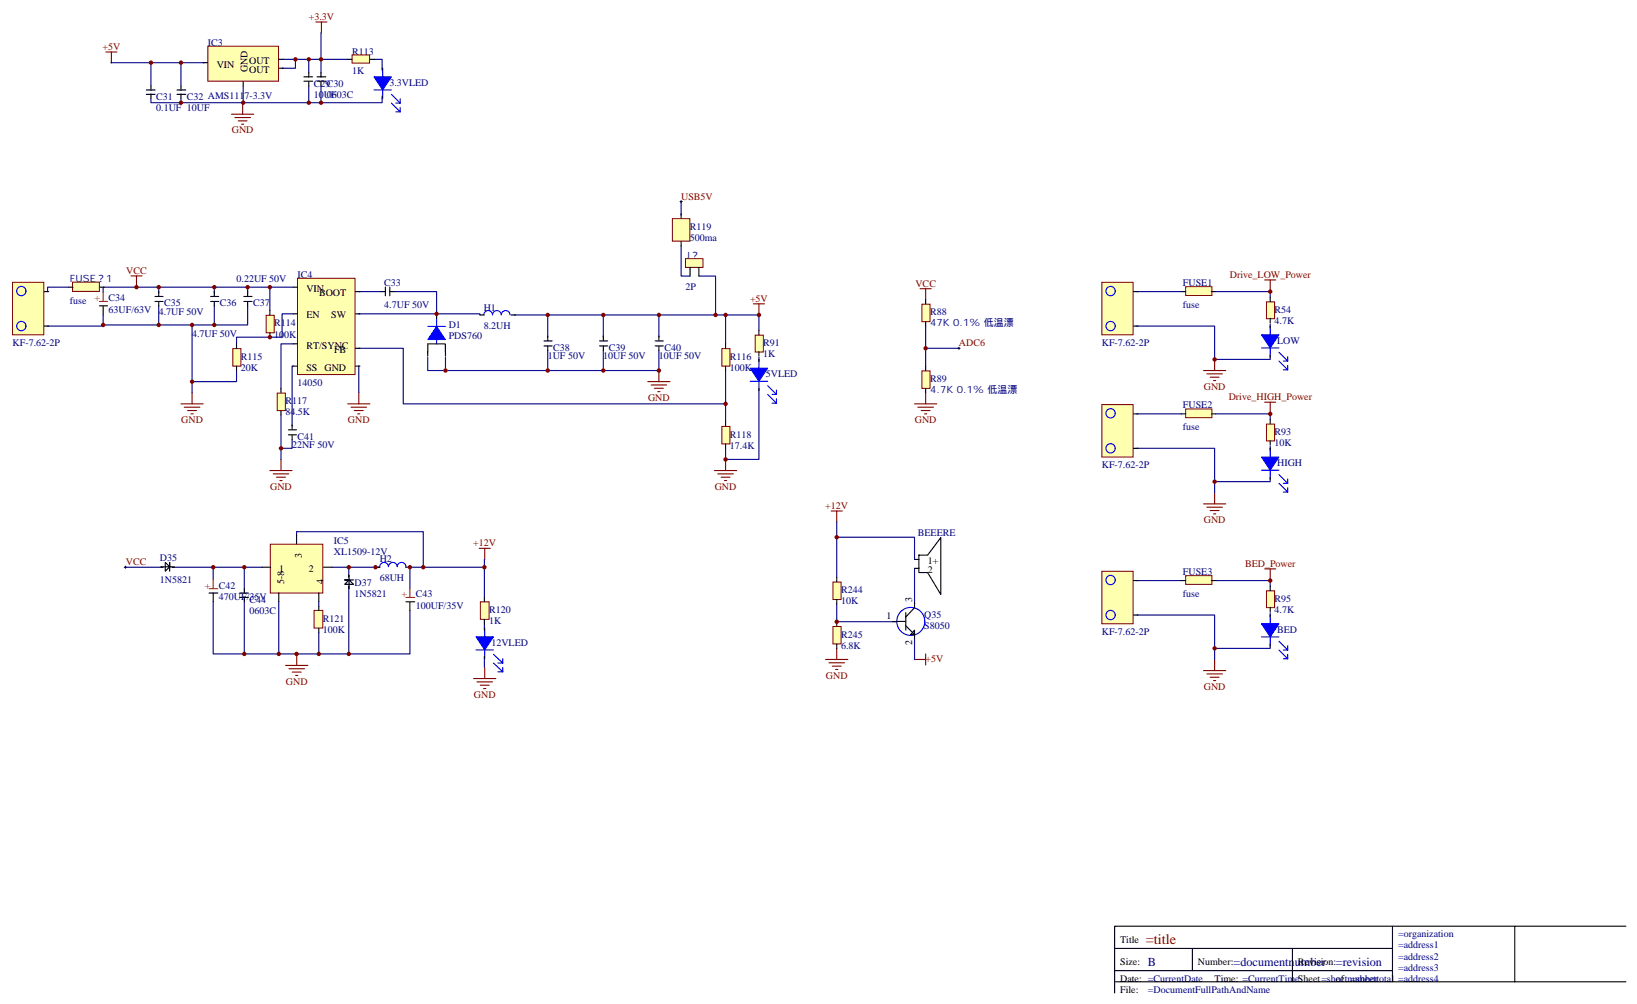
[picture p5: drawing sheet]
<svg xmlns="http://www.w3.org/2000/svg" width="520mm" height="319mm" viewBox="0 0 520 319" stroke-linecap="round" stroke-linejoin="round" font-family="sans-serif">
<path d="M442 294v17.6M480.8 294h-127v21.2M516 294h-35.2v17.6M353.8 301.1h88.2M353.8 311.6h162.2M353.8 308.1h88.2M378.5 301.1v7M410.2 301.1v10.5" fill="none" stroke="#000" stroke-width=".35"/>
<g fill="none" stroke="#800000" stroke-width=".35">
<path d="M33.6 16.5h3.5M35.3 16.5v3.5M100.3 7h3.5M102 7v3.5M73.5 36.3h7M74.5 37.3h5M75.6 38.4h2.8M76.7 39.4h.7M77 32.7v3.6M41.6 87.6h3.5M43.3 87.6v3.5M239.1 96.4h3.5"/>
<path d="M240.9 96.4v3.6M292 91.6h3.6M293.8 91.6v3.6M401.4 88.9h3.5M403.2 88.9v3.5M209.1 117.6v3.5M382 117.6h7M383 118.7h5M384.1 119.7h2.8M385.5 114.1v3.5M57.4 128.2h7.1M58.5 129.3h4.9"/>
<path d="M59.5 130.3h2.9M60.6 131.4h.7M61 124.7v3.5M110.3 128.2h7.1M111.4 129.3h4.9M112.5 130.3h2.8M113.5 131.4h.7M113.9 124.7v3.5M205.6 121.1h7.1M206.7 122.2h4.9M207.7 123.3h2.8M208.8 124.3h.7"/>
<path d="M290.3 128.2h7M291.3 129.3h5M292.4 130.3h2.8M293.4 131.4h.7M293.8 124.7v3.5M385.2 120.8h.7M401.4 127.7h3.5M403.2 127.7v3.5M85.7 149.4h7M86.7 150.4h5M87.8 151.5h2.8M88.8 152.5h.7"/>
<path d="M89.2 145.8v3.6M226.8 149.4h7M227.8 150.4h5M228.9 151.5h2.8M229.9 152.5h.7M230.3 145.8v3.6M382 159.9h7M385.5 156.4v3.5M152.1 174.1h3.5M153.8 174.1v3.5M263.8 162.2h3.5M265.6 162.2v3.5"/>
<path d="M383 161h5M384.1 162.1h2.8M385.2 163.1h.7M401.4 180.6h3.5M403.2 180.6v3.5M90.6 211.2h7.1M91.7 212.3h4.9M92.8 213.3h2.8M93.8 214.4h.7M94.2 207.7v3.5M150.3 215.4h7.1M151.4 216.5h4.9"/>
<path d="M152.4 217.5h2.9M153.5 218.6h.7M153.8 211.9v3.5M262 209.3h7.1M263.1 210.4h4.9M264.2 211.5h2.8M265.2 212.5h.7M265.6 205.8v3.5M290.3 209.3h3.5M293.8 207.6v3.5M382 212.9h7M383 213.9h5"/>
<path d="M384.1 215h2.8M385.2 216h.7M385.5 209.3v3.6"/>
</g>
<path d="M215.8 64h.7M216.2 63.6v.7M304 110.6h.7M304.4 110.2v.7M39.8 179.7v.7M39.4 180.1h.7" fill="none" stroke="#000" stroke-width=".32"/>
<g fill="none" stroke="#000080" stroke-width=".35">
<path d="M35.2 19.9h29.6M47.9 19.9v7.4M57.4 19.9v7.4M89.5 18.8h20.8M93.8 18.8v2.9h-4.3M98 18.8v4.3M101.9 10.4v12.7M118.8 18.8h2.5v2.9M47.9 31.2v1.4h9.5M57.4 31.2v1.4h63.9v-1.4M77.2 27.3v5.3M98 27.3v5.3"/>
<path d="M101.9 27.3v5.3M216.2 78.1v9.5h2.8M216.2 64v4.2M21.8 91.2h-6.7v1.4M32.7 100v3.2h28.3M50.4 91.2v1.7M50.4 97.2v6M68 91.2v1.7M68 97.2v6M78.6 97.2v6h-17.6M78.6 91.2v1.7M85.7 91.2h-53v1.7"/>
<path d="M93.1 99.6h-3.6v7.4h-14.4v2.1M93.1 91.2h-7.4v7.4M113.9 99.6h38.4v.4M113.9 92.6h7M125.2 92.6h13.4v7M163.3 100h45.8v7M173.8 100v7M191.5 100v7M209.1 100h18M221.8 87.6h5.3v12.4h3.2M230.3 100h10.6v4.9M230.3 100v9.1"/>
<path d="M360.8 92.6h14.1M385.9 92.6h17.3v1.7M32.7 103.2v.3h-17.6M61 103.2v21.5M75.1 117.6v3.5h-14.1M93.1 109.1h-3.9v14.2M93.1 116.2h-.4v19.1M113.9 110.6h14.1v17.6h102.3v-10.6M113.9 116.2v8.5M135.7 113.4v4.2h5.7M141.4 113.4v4.2h32.4M173.8 111.3v6.3"/>
<path d="M191.5 111.3v6.3M209.1 111.3v6.3h-35.3M240.9 113.4v.7M293.8 103.5v12.7M293.8 110.6h10.6M360.8 103.5h24.7v10.6h17.7v-.7M403.2 102.8v.7M89.2 131.7v14.1M92.7 139.5v2.8h-3.5M230.3 128.2v5.6M240.9 124v21.8h-10.6v-3.5M360.8 131.4h14.1"/>
<path d="M385.9 131.4h17.3v1.7M360.8 142.3h24.7v14.1M403.2 152.2v.7h-17.7M403.2 141.6v.7M94.1 170.2v-1.4h40.2v11.3M153.7 177.6v12M265.6 165.6v17.6M265.6 170.5h24.7v7.1M39.8 180.1h11.3M55.3 180.1h12.4M67.7 191v16.6h62.4v-13.8M77.5 180.1v6.7"/>
<path d="M77.5 191v16.6M83.2 180.1h-15.5v3.8M88.5 191v16.6M101.2 191v1.4M105.4 180.1h15.2M110.7 180.1v2.4M110.7 186.8v20.8M153.7 180.1h-23.6v6.7M153.7 198v1.5M265.6 191.7v5.6h17.6M290.3 180.4v11.3M360.8 195.2h24.7v14.1"/>
<path d="M360.8 184.3h14.1M385.9 184.3h17.3v1.8M403.2 194.5v.7M101.2 200.9v6.7M153.7 209v2.8M290.3 202.6v6.7M403.2 205.1v.7h-17.7"/>
</g>
<path d="M66 14.7h22.4v11.1h-22.4z" fill="#ffffb0" stroke="#800000" stroke-width=".32"/>
<path d="M64.5 19.9h1.4M88.5 18.8h1.4M77.2 25.9v1.4M88.5 21.7h1.4M100.6 25.8h2.8M100.6 24.4h2.8M101.9 23.1v1.4M101.9 25.9v1.4" fill="none" stroke="#000" stroke-width=".35"/>
<path d="M111.7 17.4h5.6v2.6h-5.6z" fill="#ffffb0" stroke="#800000" stroke-width=".32"/>
<g fill="none" stroke="#000" stroke-width=".35">
<path d="M110.3 18.8h1.4M117.4 18.8h1.4M46.5 30h2.7M46.5 28.6h2.7M47.9 27.3v1.4M47.9 29.8v1.4M56.2 30h2.8M56.2 28.6h2.8M57.4 27.3v1.4M57.4 29.8v1.4M96.5 25.8h2.7M96.5 24.4h2.7"/>
<path d="M98 23.1v1.4M98 25.9v1.4"/>
</g>
<path d="M94.4 88.3h18.3v30.6h-18.3z" fill="#ffffb0" stroke="#800000" stroke-width=".32"/>
<g fill="none" stroke="#000" stroke-width=".35">
<path d="M31.5 97.1h2.6M32.7 97.2v2.8M49.2 95.7h2.6M49.2 94.1h2.6M50.4 92.6v1.4M50.4 95.8v1.4M66.8 95.7h2.6M66.8 94.1h2.6M68 92.6v1.4M68 95.8v1.4M77.4 95.7h2.6M77.4 94.1h2.6"/>
<path d="M78.6 92.6v1.4M78.6 95.8v1.4M93.1 91.2h1.4M93.1 99.6h1.4M112.8 92.6h1.4M112.8 99.6h1.4M93.1 109.1h1.4M93.1 116.2h1.4M112.8 110.6h1.4M112.8 116.2h1.4"/>
</g>
<path d="M31.5 95.7h2.6M32.7 92.9v2.8" fill="none" stroke="#f00" stroke-width=".35"/>
<path d="M84.5 100.1h2.5v5.5h-2.5z" fill="#ffffb0" stroke="#800000" stroke-width=".32"/>
<path d="M85.7 98.6v1.4M85.7 105.6v1.4" fill="none" stroke="#000" stroke-width=".35"/>
<path d="M73.9 110.7h2.6v5.5h-2.6z" fill="#ffffb0" stroke="#800000" stroke-width=".32"/>
<path d="M75.1 109.1v1.4M75.1 116.2v1.4" fill="none" stroke="#000" stroke-width=".35"/>
<path d="M88 124.8h2.6v5.5h-2.6z" fill="#ffffb0" stroke="#800000" stroke-width=".32"/>
<g fill="none" stroke="#000" stroke-width=".35">
<path d="M120.9 92.6h1.4M122.3 91.1v2.8M123.7 91.1v2.8M123.8 92.6h1.4M138.6 99.6v1.4M152.3 100h1.4M162.2 100h1.4M141.3 111.7v-2.5h-5.5l-.1 3.8M141.4 111.6v1.4M172.7 109.8h2.5M172.7 108.2h2.5M173.8 106.7v1.4"/>
<path d="M173.8 109.9v1.4M190.3 109.8h2.6M190.3 108.2h2.6M191.5 106.7v1.4M191.5 109.9v1.4M207.9 109.8h2.6M207.9 108.2h2.6M209.1 106.7v1.4M209.1 109.9v1.4M89.2 123.3v1.3M89.2 130.3v1.4M91.5 138h2.6"/>
<path d="M91.5 136.4h2.6M92.7 134.9v1.4M92.7 138.1v1.4"/>
</g>
<path d="M156.3 99.9a1.39 1.39 0 0 0-1.4-1.3 1.39 1.39 0 0 0-1.4 1.3M159.1 99.9a1.39 1.39 0 0 0-1.4-1.3 1.39 1.39 0 0 0-1.4 1.3M161.9 99.9a1.39 1.39 0 0 0-1.4-1.3 1.39 1.39 0 0 0-1.4 1.3M135.8 103.6h5.5M138.6 100.8v8.4" fill="none" stroke="#00f" stroke-width=".35"/>
<path d="M138.6 103.6l2.7 4.2h-5.5z" fill="#00f" stroke="#00f" stroke-width=".32"/>
<path d="M229.1 110.7h2.6v5.5h-2.6z" fill="#ffffb0" stroke="#800000" stroke-width=".32"/>
<path d="M230.3 109.1v1.4M230.3 116.2v1.4" fill="none" stroke="#000" stroke-width=".35"/>
<path d="M229.1 135.4h2.6v5.5h-2.6z" fill="#ffffb0" stroke="#800000" stroke-width=".32"/>
<path d="M230.3 133.8v1.4M230.3 140.9v1.4" fill="none" stroke="#000" stroke-width=".35"/>
<path d="M85.8 172.8h16.7v15.5h-16.7z" fill="#ffffb0" stroke="#800000" stroke-width=".32"/>
<g fill="none" stroke="#000" stroke-width=".35">
<path d="M51.1 179.9h2.7M55.2 179.9h-1.4l-1.3-1.4v2.8l1.3-1.4v-1.4v2.8M94.1 169.8v2.8M51.1 180.1h.7M54.6 180.1h.7M66.4 188.3h2.7M67.7 188.2v2.8M76.1 188.3h2.7M76.1 189.6h2.7M77.5 186.8v1.3M77.5 189.6v1.4M83.2 180.1h2.8"/>
<path d="M88.5 188.2v2.8M101.2 188.2v2.8M102.6 180.1h2.8M110.7 182.5v.7M110.7 186.1v.7M110.8 182.7v1.4l-1.4 1.4h2.8l-1.4-1.4h-1.4h2.8M110.8 184.1v2.8M128.8 191h2.8M130.1 191v2.8"/>
</g>
<path d="M66.4 186.9h2.7M67.7 183.9v2.8M128.8 189.6h2.8M130.1 186.8v2.7" fill="none" stroke="#f00" stroke-width=".35"/>
<path d="M99.7 193.8h2.8v5.6h-2.8z" fill="#ffffb0" stroke="#800000" stroke-width=".32"/>
<path d="M101.2 192.4v1.4M101.2 199.5v1.4" fill="none" stroke="#000" stroke-width=".35"/>
<path d="M152.5 191h2.7v5.6h-2.7z" fill="#ffffb0" stroke="#800000" stroke-width=".32"/>
<path d="M119.2 180.1h1.4M128.7 180.1h1.4M153.7 189.6v1.4M153.7 196.7v1.3" fill="none" stroke="#000" stroke-width=".35"/>
<path d="M128.8 179.9a1.39 1.39 0 0 0-1.3-1.4 1.39 1.39 0 0 0-1.4 1.4 1.39 1.39 0 0 0-1.4-1.4 1.39 1.39 0 0 0-1.4 1.4 1.39 1.39 0 0 0-1.4-1.4 1.39 1.39 0 0 0-1.4 1.4" fill="none" stroke="#00f" stroke-width=".35"/>
<path d="M213.4 69.4h5.6v7.2h-5.6z" fill="#ffffb0" stroke="#800000" stroke-width=".32"/>
<path d="M216.2 67.9v1.4M216.2 76.7v1.4" fill="none" stroke="#000" stroke-width=".35"/>
<path d="M4 89.6h9.9v16.7h-9.9z" fill="#ffffb0" stroke="#800000" stroke-width=".32"/>
<path d="M8.2 92.4a1.48 1.48 0 0 0-2-1.4 1.48 1.48 0 0 0-.4 2.5 1.48 1.48 0 0 0 2.4-.6v-.5M8.2 103.5a1.48 1.48 0 0 0-2-1.3 1.48 1.48 0 0 0-.4 2.4 1.48 1.48 0 0 0 2.4-.6v-.5" fill="none" stroke="#00f" stroke-width=".35"/>
<path d="M14.1 92.6h1.4M14.1 103.5h1.4" fill="none" stroke="#000" stroke-width=".35"/>
<path d="M23 89.6h8.5v2.9h-8.5z" fill="#ffffb0" stroke="#800000" stroke-width=".32"/>
<path d="M21.8 91.2h1.4M31.7 91.2h1.4" fill="none" stroke="#000" stroke-width=".35"/>
<path d="M349.7 89.6h9.9v16.7h-9.9z" fill="#ffffb0" stroke="#800000" stroke-width=".32"/>
<path d="M354 92.4a1.48 1.48 0 0 0-2.1-1.4 1.48 1.48 0 0 0-.4 2.5 1.48 1.48 0 0 0 2.4-.6l.1-.5M354 103.5a1.48 1.48 0 0 0-2.1-1.3 1.48 1.48 0 0 0-.4 2.4 1.48 1.48 0 0 0 2.4-.6l.1-.5" fill="none" stroke="#00f" stroke-width=".35"/>
<path d="M359.8 92.6h1.4M359.8 103.5h1.4" fill="none" stroke="#000" stroke-width=".35"/>
<path d="M376.3 91h8.4v2.8h-8.4z" fill="#ffffb0" stroke="#800000" stroke-width=".32"/>
<path d="M374.9 92.6h1.4M384.5 92.6h1.4" fill="none" stroke="#000" stroke-width=".35"/>
<path d="M349.7 128.4h9.9v16.7h-9.9z" fill="#ffffb0" stroke="#800000" stroke-width=".32"/>
<path d="M354 131.2a1.48 1.48 0 0 0-2.1-1.3 1.48 1.48 0 0 0-.4 2.4 1.48 1.48 0 0 0 2.4-.6l.1-.5M354 142.3a1.48 1.48 0 0 0-2.1-1.3 1.48 1.48 0 0 0-.4 2.4 1.48 1.48 0 0 0 2.4-.6l.1-.5" fill="none" stroke="#00f" stroke-width=".35"/>
<path d="M359.8 131.4h1.4M359.8 142.3h1.4" fill="none" stroke="#000" stroke-width=".35"/>
<path d="M376.3 129.8h8.4v2.8h-8.4z" fill="#ffffb0" stroke="#800000" stroke-width=".32"/>
<path d="M374.9 131.4h1.4M384.5 131.4h1.4" fill="none" stroke="#000" stroke-width=".35"/>
<path d="M349.7 181.3h9.9v16.7h-9.9z" fill="#ffffb0" stroke="#800000" stroke-width=".32"/>
<g fill="none" stroke="#00f" stroke-width=".35">
<circle cx="352.5" cy="195.2" r="1.47"/>
<circle cx="352.5" cy="184.1" r="1.47"/>
</g>
<path d="M359.8 195.2h1.4M359.8 184.3h1.4" fill="none" stroke="#000" stroke-width=".35"/>
<path d="M376.3 182.7h8.4v2.8h-8.4z" fill="#ffffb0" stroke="#800000" stroke-width=".32"/>
<path d="M283.2 197.3h1.4M284.7 197.3h2.8M287.5 198.6l2.8 2.8h-1.2h1.2v-1.4l-1.2 1.4M287.5 194.5v5.5M290.3 191.3v1.4M290.3 192.9l-2.8 3M374.9 184.3h1.4M384.5 184.3h1.4M290.3 201.2v1.4" fill="none" stroke="#000" stroke-width=".35"/>
<circle cx="289.1" cy="197.3" r="4.4" fill="none" stroke="#00f" stroke-width=".35"/>
<path d="M264.4 184.8h2.6v5.5h-2.6z" fill="#ffffb0" stroke="#800000" stroke-width=".32"/>
<path d="M265.6 183.2v1.4M265.6 190.3v1.4" fill="none" stroke="#000" stroke-width=".35"/>
<path d="M264.4 198.9h2.6v5.5h-2.6z" fill="#ffffb0" stroke="#800000" stroke-width=".32"/>
<path d="M290.3 177.6h1.4M291.7 176.2h2.7l4.2-5.6v18.1l-4.2-6.9h-2.7zM265.6 197.3v1.4M290.3 180.4h1.4M265.6 204.4v1.4" fill="none" stroke="#000" stroke-width=".35"/>
<path d="M217.6 82.1h5.5v2.8h-5.5z" fill="#ffffb0" stroke="#800000" stroke-width=".32"/>
<path d="M219 84.9v2.7M221.8 84.9v2.7" fill="none" stroke="#000" stroke-width=".35"/>
<path d="M292.6 96.6h2.6v5.5h-2.6z" fill="#ffffb0" stroke="#800000" stroke-width=".32"/>
<path d="M293.8 95v1.4M293.8 102.1v1.4" fill="none" stroke="#000" stroke-width=".35"/>
<path d="M292.6 117.7h2.6v5.6h-2.6z" fill="#ffffb0" stroke="#800000" stroke-width=".32"/>
<path d="M293.8 116.2v1.4M293.8 123.3v1.4" fill="none" stroke="#000" stroke-width=".35"/>
<path d="M239.7 106.4h2.6v5.3h-2.6z" fill="#ffffb0" stroke="#800000" stroke-width=".32"/>
<path d="M240.9 104.9v1.4M240.9 111.6v1.4" fill="none" stroke="#000" stroke-width=".35"/>
<path d="M402 95.8h2.5v5.4h-2.5z" fill="#ffffb0" stroke="#800000" stroke-width=".32"/>
<path d="M403.2 94.3v1.4M403.2 101.1v1.3" fill="none" stroke="#000" stroke-width=".35"/>
<path d="M402 134.6h2.5v5.4h-2.5z" fill="#ffffb0" stroke="#800000" stroke-width=".32"/>
<path d="M403.2 133.1v1.4M403.2 139.9v1.4" fill="none" stroke="#000" stroke-width=".35"/>
<path d="M402 187.5h2.5v5.4h-2.5z" fill="#ffffb0" stroke="#800000" stroke-width=".32"/>
<g fill="none" stroke="#000" stroke-width=".35">
<path d="M121.3 21.7v.7M121.3 30.5v.7M240.9 114.1v.7M403.2 103.5v.7M403.2 112.7v.7M240.9 123.3v.7M403.2 142.3v.7M403.2 151.5v.7M153.7 199.5v.7M403.2 186.1v1.3M403.2 192.8v1.4M403.2 195.2v.7"/>
<path d="M153.7 208.3v.7M403.2 204.4v.7"/>
</g>
<g fill="none" stroke="#00f" stroke-width=".35">
<path d="M118.7 28.6h5.5M121.5 21.6v9.7M124.2 30l2.8 2.7M124.2 32.7l2.8 2.8M125.6 32.7h1.4M125.6 35.5h1.4M127 31.3v1.4M127 34.1v1.4M240.9 114.1v9.7M400.4 110.5h5.5M403.2 103.5v9.7M405.9 111.8l2.8 2.8"/>
<path d="M405.9 114.6l2.8 2.8M407.3 114.6h1.4M407.3 117.4h1.4M408.7 113.2v1.4M408.7 116v1.4M238.1 121h5.6M243.7 122.4l2.7 2.8M243.7 125.2l2.7 2.8M245 125.2h1.4M245 128h1.4M246.4 123.8v1.4M246.4 126.6v1.4"/>
<path d="M400.4 149.3h5.5M403.2 142.3v9.7M405.9 150.6l2.8 2.8M405.9 153.4l2.8 2.8M407.3 153.4h1.4M407.3 156.2h1.4M408.7 152v1.4M408.7 154.8v1.4M153.8 199.4v9.7M403.2 195.2v9.7M151.1 206.3h5.5M156.6 207.7l3 2.8"/>
<path d="M156.6 210.5l3 2.8M158 210.5h1.6M158 213.3h1.6M159.6 209.1v1.4M159.6 211.9v1.4M400.4 202.2h5.5M405.9 203.6l2.8 2.7M405.9 206.3l2.8 2.8M407.3 206.3h1.4M407.3 209.1h1.4M408.7 204.9v1.4M408.7 207.7v1.4"/>
</g>
<g fill="#00f" stroke="#00f" stroke-width=".32">
<path d="M118.7 24.4h5.5l-2.7 4.2z"/>
<path d="M238.1 116.9h5.6l-2.8 4.1z"/>
<path d="M400.4 106.3h5.5l-2.7 4.2z"/>
<path d="M400.4 145.1h5.5l-2.7 4.2z"/>
<path d="M400.4 198h5.5l-2.7 4.2z"/>
<path d="M151.1 202.1h5.5l-2.8 4.2z"/>
</g>
<g fill="#800000">
<circle cx="32.7" cy="103.2" r=".71"/>
<circle cx="43.3" cy="91.2" r=".71"/>
<circle cx="47.9" cy="19.9" r=".71"/>
<circle cx="50.4" cy="103.2" r=".71"/>
<circle cx="50.4" cy="91.2" r=".71"/>
<circle cx="57.4" cy="32.6" r=".71"/>
<circle cx="57.4" cy="19.9" r=".71"/>
<circle cx="61" cy="121.1" r=".71"/>
<circle cx="61" cy="103.2" r=".71"/>
<circle cx="67.7" cy="180.1" r=".71"/>
<circle cx="68" cy="103.2" r=".71"/>
<circle cx="68" cy="91.2" r=".71"/>
<circle cx="77.2" cy="32.6" r=".71"/>
<circle cx="77.5" cy="207.6" r=".71"/>
<circle cx="77.5" cy="180.1" r=".71"/>
<circle cx="78.6" cy="91.2" r=".71"/>
<circle cx="85.7" cy="107" r=".71"/>
<circle cx="85.7" cy="91.2" r=".71"/>
<circle cx="88.5" cy="207.6" r=".71"/>
<circle cx="89.2" cy="142.3" r=".71"/>
<circle cx="93.8" cy="18.8" r=".71"/>
<circle cx="94.1" cy="207.6" r=".71"/>
<circle cx="98" cy="32.6" r=".71"/>
<circle cx="98" cy="18.8" r=".71"/>
<circle cx="101.2" cy="207.6" r=".71"/>
<circle cx="101.9" cy="32.6" r=".71"/>
<circle cx="101.9" cy="18.8" r=".71"/>
<circle cx="110.7" cy="207.6" r=".71"/>
<circle cx="110.7" cy="180.1" r=".71"/>
<circle cx="119.2" cy="180.1" r=".71"/>
<circle cx="130.1" cy="180.1" r=".71"/>
<circle cx="134.3" cy="180.1" r=".71"/>
<circle cx="138.6" cy="99.6" r=".71"/>
<circle cx="141.4" cy="117.6" r=".71"/>
<circle cx="153.7" cy="180.1" r=".71"/>
<circle cx="173.8" cy="117.6" r=".71"/>
<circle cx="173.8" cy="100" r=".71"/>
<circle cx="191.5" cy="117.6" r=".71"/>
<circle cx="191.5" cy="100" r=".71"/>
<circle cx="209.1" cy="117.6" r=".71"/>
<circle cx="209.1" cy="100" r=".71"/>
<circle cx="227.1" cy="100" r=".71"/>
<circle cx="230.3" cy="145.8" r=".71"/>
<circle cx="230.3" cy="128.2" r=".71"/>
<circle cx="230.3" cy="100" r=".71"/>
<circle cx="240.9" cy="100" r=".71"/>
<circle cx="265.6" cy="197.3" r=".71"/>
<circle cx="265.6" cy="170.5" r=".71"/>
<circle cx="293.8" cy="110.6" r=".71"/>
<circle cx="385.5" cy="205.8" r=".71"/>
<circle cx="385.5" cy="152.9" r=".71"/>
<circle cx="385.5" cy="114.1" r=".71"/>
<circle cx="403.2" cy="184.3" r=".71"/>
<circle cx="403.2" cy="131.4" r=".71"/>
<circle cx="403.2" cy="92.6" r=".71"/>
</g>
<text font-size="4.6" fill="#800000" x="363.6" y="299.6">=title</text>
<g font-size="3.9" fill="#000080">
<text x="364.3" y="306.7">B</text>
<text x="391.5" y="306.7">=documentnumber</text>
<text x="424" y="306.7">=revision</text>
</g>
<g font-size="3.2" fill="#800000">
<text x="98" y="6.3">+3.3V</text>
<text x="32.5" y="15.9">+5V</text>
<text x="73.6" y="42.3">GND</text>
<text x="216.2" y="63.4">USB5V</text>
<text x="40.1" y="87">VCC</text>
<text x="390.3" y="88.2">Drive_LOW_Power</text>
<text x="238.1" y="95.8">+5V</text>
<text x="290.6" y="91">VCC</text>
<text x="304.4" y="109.9">ADC6</text>
<text x="382.1" y="123.7">GND</text>
<text x="205.7" y="127.2">GND</text>
<text x="390" y="127">Drive_HIGH_Power</text>
<text x="57.5" y="134.3">GND</text>
<text x="110.4" y="134.3">GND</text>
<text x="290.4" y="134.3">GND</text>
<text x="85.8" y="155.4">GND</text>
<text x="226.9" y="155.4">GND</text>
<text x="262" y="161.6">+12V</text>
<text x="382.1" y="166">GND</text>
<text x="150.2" y="173.4">+12V</text>
<text x="40" y="179.3">VCC</text>
<text x="395.2" y="180">BED_Power</text>
<text x="262.1" y="215.4">GND</text>
<text x="293.8" y="210.3">+5V</text>
<text x="90.7" y="217.3">GND</text>
<text x="150.4" y="221.5">GND</text>
<text x="382.1" y="218.9">GND</text>
</g>
<g font-size="3.2" fill="#000080">
<text x="66" y="14.7">IC3</text>
<text x="111.7" y="17.4">R113</text>
<text x="111.7" y="23.6">1K</text>
<text x="99.6" y="27.6">C29C30</text>
<text x="123.6" y="27.2">3.3VLED</text>
<text x="49.6" y="35.3">0.1UF 10UF</text>
<text x="49.6" y="31.7">C31</text>
<text x="59.3" y="31.7">C32 AMS1117-3.3V</text>
<text x="99.6" y="31.1">10UF</text>
<text x="103.8" y="31.1">0603C</text>
<text x="219" y="76.5">500ma</text>
<text x="219" y="72.9">R119</text>
<text x="217.6" y="82.1">J？</text>
<text x="22.2" y="89.4">FUSE？1</text>
<text x="75.1" y="89.4">0.22UF 50V</text>
<text x="94.4" y="88.3">IC4</text>
<text x="34.5" y="95.7">C34</text>
<text x="122" y="90.8">C33</text>
<text x="217.6" y="91.9">2P</text>
<text x="375.5" y="90.7">FUSE1</text>
<text x="22.2" y="96.4">fuse</text>
<text x="34.5" y="99.2">63UF/63V</text>
<text x="50.4" y="100">4.7UF 50V</text>
<text x="52.1" y="97.3">C35</text>
<text x="69.8" y="97.3">C36</text>
<text x="80.3" y="97.3">C37</text>
<text x="122" y="97.8">4.7UF 50V</text>
<text x="153.5" y="98.6">H1</text>
<text x="295.2" y="100.1">R88</text>
<text x="375.5" y="97.7">fuse</text>
<text x="404.5" y="99.3">R54</text>
<text x="61" y="107">4.7UF 50V</text>
<text x="87" y="107.1">100K</text>
<text x="87" y="103.6">R114</text>
<text x="142.4" y="107.5">PDS760</text>
<text x="142.4" y="104">D1</text>
<text x="153.5" y="104.6">8.2UH</text>
<text x="295.2" y="103.6">47K 0.1% 低温漂</text>
<text x="404.5" y="102.9">4.7K</text>
<text x="4" y="109.8">KF-7.62-2P</text>
<text x="175.6" y="111.4">C38</text>
<text x="193.2" y="111.4">C39</text>
<text x="210.9" y="111.4">C40</text>
<text x="242.3" y="113.4">1K</text>
<text x="242.3" y="109.9">R91</text>
<text x="349.7" y="109.8">KF-7.62-2P</text>
<text x="405.4" y="109.1">LOW</text>
<text x="76.5" y="117.7">20K</text>
<text x="76.5" y="114.2">R115</text>
<text x="173.8" y="114.1">1UF 50V</text>
<text x="191.5" y="114.1">10UF 50V</text>
<text x="209.1" y="114.1">10UF 50V</text>
<text x="231.7" y="117.7">100K</text>
<text x="231.7" y="114.2">R116</text>
<text x="243.1" y="119.7">5VLED</text>
<text x="94.4" y="122.4">14050</text>
<text x="295.2" y="124.8">4.7K 0.1% 低温漂</text>
<text x="295.2" y="121.3">R89</text>
<text x="90.6" y="131.8">84.5K</text>
<text x="90.6" y="128.3">R117</text>
<text x="375.5" y="129.5">FUSE2</text>
<text x="375.5" y="136.5">fuse</text>
<text x="92.7" y="142.3">22NF 50V</text>
<text x="94.5" y="139.6">C41</text>
<text x="231.7" y="142.4">17.4K</text>
<text x="231.7" y="138.9">R118</text>
<text x="404.5" y="141.7">10K</text>
<text x="404.5" y="138.1">R93</text>
<text x="349.7" y="148.6">KF-7.62-2P</text>
<text x="405.4" y="147.9">HIGH</text>
<text x="105.9" y="172.8">IC5</text>
<text x="291.3" y="170.3">BEEERE</text>
<text x="50.7" y="178.2">D35</text>
<text x="105.9" y="176.3">XL1509-12V</text>
<text x="120.5" y="178.5">H2</text>
<text x="50.7" y="185.2">1N5821</text>
<text x="112.5" y="185.9">D37</text>
<text x="120.5" y="184.5">68UH</text>
<text x="375.5" y="182.4">FUSE3</text>
<text x="69.5" y="190.4">470UF/35V</text>
<text x="69.5" y="186.9">C42</text>
<text x="79.2" y="191.4">C44</text>
<text x="112.5" y="189.4">1N5821</text>
<text x="132" y="189.6">C43</text>
<text x="267" y="191.8">10K</text>
<text x="267" y="188.3">R244</text>
<text x="375.5" y="189.4">fuse</text>
<text x="404.5" y="191.1">R95</text>
<text x="79.2" y="195">0603C</text>
<text x="102.5" y="197.3">R121</text>
<text x="132" y="193.2">100UF/35V</text>
<text x="155.2" y="194.6">R120</text>
<text x="293.3" y="196.1">Q35</text>
<text x="404.5" y="194.6">4.7K</text>
<text x="102.5" y="200.8">100K</text>
<text x="155.2" y="198.1">1K</text>
<text x="267" y="202.4">R245</text>
<text x="293.3" y="199.6">S8050</text>
<text x="349.7" y="201.5">KF-7.62-2P</text>
<text x="405.4" y="200.8">BED</text>
<text x="156" y="204.9">12VLED</text>
<text x="267" y="205.9">6.8K</text>
<text x="443.7" y="297.5">=organization</text>
<text x="443.7" y="301.1">=address1</text>
<text x="443.7" y="304.6">=address2</text>
<text x="443.7" y="308.1">=address3</text>
<text x="364.3" y="315.2">=DocumentFullPathAndName</text>
</g>
<g font-size="3.2">
<text x="68.8" y="21.6">VIN</text>
<text x="78.6" y="23" transform="rotate(-90 78.6 23)">GND</text>
<text x="79.1" y="20.4">OUT</text>
<text x="79.1" y="23.2">OUT</text>
<text x="97.3" y="92.7">VIN</text>
<text x="101.3" y="94.1">BOOT</text>
<text x="97.3" y="101">EN</text>
<text x="105.1" y="101">SW</text>
<text x="97.3" y="110.8">RT/SYNC</text>
<text x="106" y="112.1">FB</text>
<text x="97.3" y="117.7">SS</text>
<text x="103" y="117.7">GND</text>
<text x="95.8" y="177.2" transform="rotate(-90 95.8 177.2)">3</text>
<text x="294.5" y="179.2">1+</text>
<text x="88.6" y="181.5">1</text>
<text x="90.2" y="185.4" transform="rotate(-90 90.2 185.4)">5-8</text>
<text x="98.1" y="181.5">2</text>
<text x="102.7" y="185.4" transform="rotate(-90 102.7 185.4)">4</text>
<text x="294.5" y="182">2</text>
<text x="289.6" y="191.1" transform="rotate(-90 289.6 191.1)">3</text>
<text x="281.4" y="196.6">1</text>
<text x="289.6" y="204.8" transform="rotate(-90 289.6 204.8)">2</text>
<text x="355.5" y="299.3">Title</text>
<text x="355.5" y="306.4">Size:</text>
<text x="355.5" y="311.6">Date: =CurrentDate</text>
<text x="380.2" y="306.4">Number:</text>
<text x="385.5" y="311.6">Time: =CurrentTimeSheet=sheetnumber</text>
<text x="412" y="306.4">Revision:</text>
<text x="424" y="311.6">of =sheettotal =address4</text>
<text x="355.5" y="315.2">File:</text>
</g>
<g font-size="3.2" fill="#f00">
<text x="30" y="95.7">+</text>
<text x="65" y="186.9">+</text>
<text x="127.5" y="189.6">+</text>
</g>
</svg>
